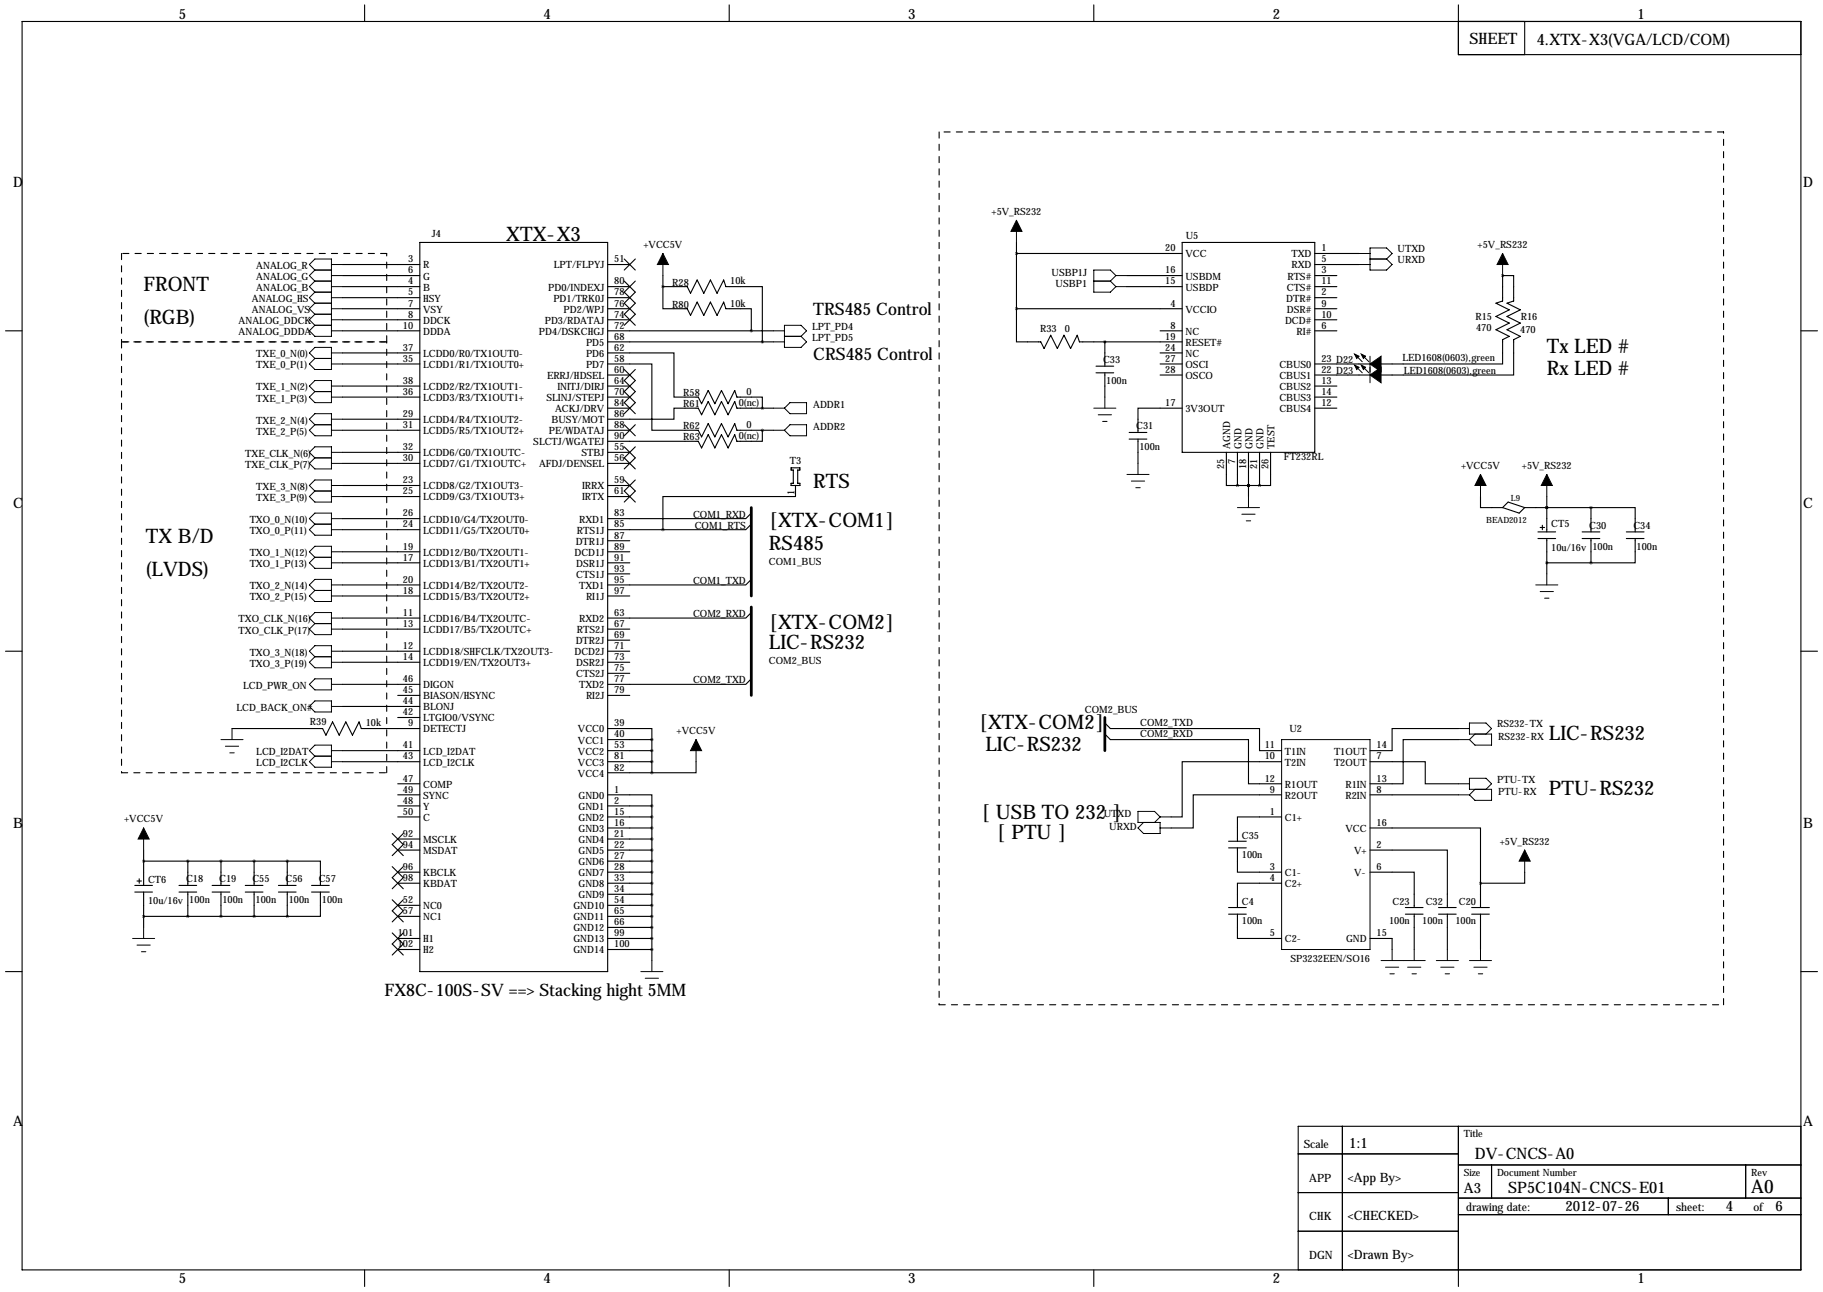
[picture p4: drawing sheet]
<svg xmlns="http://www.w3.org/2000/svg" width="419mm" height="297mm" viewBox="0 0 419 297" stroke-linecap="round" stroke-linejoin="round" font-family="sans-serif">
<path d="M215.9 30.3v200.7M396.2 30.3h-180.3M27.9 58.3v20.3M88.9 58.3h-61M27.9 78.6v99.1M27.9 78.6h61M88.9 78.6h-61M88.9 78.6v-20.3M27.9 177.7h61M88.9 177.7v-99.1M215.9 231h180.3M396.2 231v-200.7" fill="none" stroke="#000" stroke-width=".25" stroke-dasharray="1.4 1.4"/>
<g fill="none" stroke="#000" stroke-width=".25">
<path d="M5.1 4.9h408.9v287.1h-408.9zM83.8 1.1v3.8M167.6 1.1v3.8M251.5 1.1v3.8M335.3 1.1v11.5h78.7M350.5 4.9v7.7M96.5 55.7h43.2v167.7h-43.2zM143.5 59.5l2.5 2.6M146 59.5l-2.5 2.6M233.7 58.3h38.1M233.7 55.7v15.3M271.8 55.7h30.5v48.3h-30.5z"/>
<path d="M302.3 58.3h10.1M1.3 76.1h3.8M78.7 76.1h17.8M78.7 60.8h17.8M78.7 63.4h17.8M78.7 65.9h17.8M78.7 68.4h17.8M78.7 71h17.8M78.7 73.5h17.8M139.7 76.1h38.1M139.7 60.8h5.1M139.7 65.9h5.1"/>
<path d="M139.7 68.4h5.1M139.7 71h5.1M139.7 73.5h5.1M139.7 78.6h38.1M143.5 64.6l2.5 2.6-2.5 2.5 2.5 2.5-2.5 2.6M146 64.6l-2.5 2.6 2.5 2.5-2.5 2.5 2.5 2.6M152.4 65.9h5.6l.7 1.5 1.6-3 1.5 3 1.5-3 1.5 3 1.6-3 .5 1.5h8.4v12.7M152.4 65.9v5.1h5.6l.7 1.5 1.6-3 1.5 3 1.5-3 1.5 3 1.6-3 .5 1.5h5.8v5.1M152.4 63.4v2.5M233.7 71v7.6h5.6l.7 1.5 1.6-3 1.5 3 1.5-3 1.5 3 1.5-3 .6 1.5h23.6M233.7 71h38.1M254 78.6v5.6"/>
<path d="M259.1 63.4h12.7M259.1 65.9h12.7M266.7 76.1h5.1M302.3 76.1h5M302.3 60.8h10.1M302.3 63.4h5M302.3 65.9h5M302.3 68.4h5M302.3 71h5M302.3 73.5h5M345.4 63.4h.1M345.4 63.4h2.6v5.8l-1.5 .5 3 1.5-3 1.6 3 1.5-3 1.5 3 1.5-1.5 .8v8.1h-30.5"/>
<path d="M345.4 63.4v5.8l-1.5 .5 3.1 1.5-3.1 1.6 3.1 1.5-3.1 1.5 3.1 1.5-1.6 .8v5.6h-27.9M414 76.1h3.8M78.7 81.1h17.8M78.7 83.7h17.8M78.7 88.8h17.8M78.7 91.3h17.8M78.7 96.4h17.8M78.7 98.9h17.8M139.7 81.1h15.2v10.2h5.6l.8 1.5 1.5-3 1.5 3 1.6-3 1.5 3 1.5-3 .5 1.5h5.9v2.5M139.7 83.7h10.2v15.2h10.6l.8 1.5 1.5-3 1.5 3 1.6-3 1.5 3 1.5-3 .5 1.5h8.4M139.7 88.8h5.1M139.7 91.3h5.1"/>
<path d="M139.7 98.9h5.1M139.7 86.2h5.1M139.7 93.8h5.1M143.5 97.6l2.5 2.6M143.5 84.9l2.5 2.6-2.5 2.5 2.5 2.6-2.5 2.5M146 97.6l-2.5 2.6M146 84.9l-2.5 2.6 2.5 2.5-2.5 2.6 2.5 2.5M175.3 98.9v2.6h-5.9l-.5-1.6-1.5 3.1-1.5-3.1-1.6 3.1-1.5-3.1-1.5 3.1-.8-1.5h-20.8M177.8 93.8h-8.4l-.5-1.5-1.5 3.1-1.5-3.1-1.6 3.1-1.5-3.1-1.5 3.1-.8-1.6h-5.6v2.6h-15.2M252 85.7h4M252 84.2h4M254 85.7v5.6"/>
<path d="M259.6 99.4h4.1M266.7 81.1h5.1M266.7 83.7h5.1M266.7 86.2h5.1M271.8 93.8h-10.2v5.6M302.3 83.7h12.7M302.3 88.8h5M302.3 91.3h5M302.3 86.2h12.7M302.3 93.8h5M78.7 104h17.8M78.7 106.5h17.8"/>
<path d="M78.7 111.6h17.8M78.7 114.2h17.8M78.7 119.2h17.8M139.7 104h5.1M139.7 106.5h5.1M139.7 111.6h5.1M139.7 114.2h5.1M143.5 110.3l2.5 2.6-2.5 2.5M143.5 102.7l2.5 2.6-2.5 2.5M146 110.3l-2.5 2.6 2.5 2.5M146 102.7l-2.5 2.6 2.5 2.5M172.7 118l-1.3 1.2h-31.7"/>
<path d="M181.9 107.6h2v.5h-.5v3h.5v.5h-2v-.5h.5v-3h-.5zM182.9 111.6v2.6h-30.5v7.6M259.6 101h4.1M261.6 101v5.5M281.9 104v7.6h2.6M284.5 111.6h5.1M284.5 104v7.6M287 111.6h.1M287 104v10.2M289.6 104v7.6M292.1 104v7.6h-2.5M340.4 114.2v2.5h5"/>
<path d="M345.4 116.7l1.3-1.3 3.8 1.3M345.4 116.7l3.8 1.3 1.3-1.3M350.5 116.7h15.3M355.6 116.7h.1M355.6 114.2v8.1M365.8 116.7h10.1v5.6M365.8 116.7v5.6M78.7 121.8h17.8M78.7 126.9h17.8M78.7 129.4h17.8M78.7 134.5h17.8M78.7 137h17.8"/>
<path d="M139.7 121.8h12.7M139.7 126.9h5.1M139.7 129.4h5.1M139.7 137h5.1M139.7 124.3h5.1M139.7 131.9h5.1M172.7 133.2l-1.3 1.3h-31.7M172.7 120.5l-1.3 1.3h-19M353.6 122.3h4M353.6 123.8h4M354.1 121.3h1M354.6 120.8v1"/>
<path d="M355.6 129.4h10.2M355.6 123.8v8.1M363.7 122.3h4.1M363.7 123.8h4.1M365.8 123.8v5.6M373.9 122.3h4.1M373.9 123.8h4.1M375.9 123.8v5.6h-10.1M1.3 149.7h3.8M78.7 149.7h17.8M78.7 142.1h17.8M78.7 144.6h17.8"/>
<path d="M78.7 152.3h17.8M78.7 157.3h17.8M91.4 159.9h5.1M139.7 149.7h5.1M139.7 144.6h5.1M139.7 152.3h5.1M139.7 159.9h5.1M139.7 147.2h5.1M139.7 154.8h5.1M172.7 140.8l-1.3 1.3h-31.7M172.7 156.1l-1.3 1.2h-31.7M414 149.7h3.8"/>
<path d="M53.3 167.5h20.9l.7 1.5 1.6-3 1.5 3 1.5-3 1.5 3 1.5-3 .6 1.5h13.4M78.7 162.4h17.8M78.7 172.6h17.8M78.7 175.1h17.8M91.4 165h5.1M139.7 167.5h10.2v2.5M139.7 172.6h10.2M139.7 175.1h10.2M139.7 170h10.2M139.7 177.7h10.2M149.9 170v7.7M160 175.1v2.6h-10.1"/>
<path d="M254 166.2l1.3 1.3h34.3v5.1h5M254 168.8l1.3 1.2h31.7v10.2h7.6M294.6 175.1h-22.8v12.7h-2.6M315 175.1h12.7v5.1h7.6M335.3 170h-12.7v10.2h-7.6M335.3 167.5h-15.3v5.1h-5M33 198h33M33 195.4v8.2M43.2 198v5.6M50.8 198v5.6M58.4 198v5.6M66 198h7.7v5.6"/>
<path d="M66 198v5.6M90.2 191.6l2.5 2.6-2.5 2.5M90.2 199.2l2.5 2.6-2.5 2.5M91.4 180.2h5.1M91.4 182.7h5.1M91.4 185.3h5.1M91.4 187.8h5.1M91.4 192.9h5.1M91.4 195.4h5.1M92.7 191.6l-2.5 2.6 2.5 2.5M92.7 199.2l-2.5 2.6 2.5 2.5M139.7 182.7h10.2v2.6"/>
<path d="M139.7 185.3h10.2M139.7 187.8h10.2M139.7 192.9h10.2M139.7 195.4h10.2M139.7 190.4h10.2M139.7 198h10.2M149.9 185.3v35.5M282.4 193.4h4.1M282.4 194.9h4.1M284.5 194.9v5.6h10.1M294.6 182.7h-20.3v7.7h-5.1M294.6 187.8h-10.1v5.6"/>
<path d="M315 195.4h17.7v13.2M315 190.4h25.4v12.7M315 182.7h20.3M31 205.1h4.1M31 203.6h4.1M31.5 202.6h1M32 202v1.1M33 210.7h33M33 205.1v8.1M41.1 205.1h4.1M41.1 203.6h4.1M43.2 205.1v5.6"/>
<path d="M48.8 205.1h4M48.8 203.6h4M50.8 205.1v5.6M56.4 205.1h4.1M56.4 203.6h4.1M58.4 205.1v5.6M64 205.1h4.1M64 203.6h4.1M66 205.1v5.6M71.6 205.1h4.1M71.6 203.6h4.1M73.7 205.1v5.6h-7.7"/>
<path d="M90.2 214.5l2.5 2.5-2.5 2.6M90.2 206.9l2.5 2.5-2.5 2.5M91.4 200.5h5.1M91.4 203.1h5.1M91.4 208.1h5.1M91.4 210.7h5.1M91.4 215.8h5.1M91.4 218.3h5.1M92.7 214.5l-2.5 2.5 2.5 2.6M92.7 206.9l-2.5 2.5 2.5 2.5M139.7 200.5h10.2M139.7 203.1h10.2"/>
<path d="M139.7 208.1h10.2M139.7 210.7h10.2M139.7 215.8h10.2M139.7 218.3h10.2M139.7 205.6h10.2M139.7 213.2h10.2M282.4 208.6h4.1M282.4 210.2h4.1M284.5 210.2v5.6h10.1M294.6 203.1h-10.1v5.5M315 200.5h10.1v8.1M315 215.8h5v2.5"/>
<path d="M323.1 208.6h4.1M323.1 210.2h4.1M325.1 210.2v8.1M330.7 208.6h4.1M330.7 210.2h4.1M332.7 210.2v8.1M338.3 208.6h4.1M338.3 210.2h4.1M340.4 203.1v5.5M340.4 210.2v8.1M350.5 200.5v2.6h-10.1M1.3 223.4h3.8"/>
<path d="M414 223.4h3.8M308.6 258.9v33.1M335.3 258.9v36.9M414 258.9h-115.6v33.1M298.4 274.2h36.9M298.4 265.3h36.9M335.3 279.3h78.7M335.3 275.4h78.7M335.3 267.8h78.7M342.9 267.8v7.6M383.5 275.4v3.9M401.3 267.8v7.6"/>
<path d="M83.8 292v3.8M167.6 292v3.8M251.5 292v3.8M298.4 283.1h36.9"/>
</g>
<g fill="none" stroke="#000" stroke-width=".23">
<path d="M152.4 58.3v5.1M233.7 50.7v5M312.4 58.3h2.6M315 57h3.8l1.2 1.3-1.2 1.2 1.2 1.3-1.2 1.3h-3.8zM315 59.5h3.8M345.4 58.3v5.1M72.4 62.1l-1.3-1.3 1.3-1.3h3.8v17.8h-3.8l-1.3-1.2 1.3-1.3M72.4 62.1h3.8M72.4 62.1l-1.3 1.3 1.3 1.2M72.4 64.6h3.8M72.4 64.6l-1.3 1.3 1.3 1.3M72.4 67.2h3.8"/>
<path d="M72.4 67.2l-1.3 1.2 1.3 1.3M72.4 69.7h3.8M72.4 69.7l-1.3 1.3 1.3 1.2M72.4 72.2h3.8M72.4 72.2l-1.3 1.3 1.3 1.3M72.4 74.8h3.8M76.2 60.8h2.5M76.2 63.4h2.5M76.2 65.9h2.5M76.2 68.4h2.5M76.2 71h2.5M76.2 73.5h2.5"/>
<path d="M76.2 76.1h2.5M177.8 76.1h2.5M177.8 78.6h2.5M180.3 74.8h3.8l1.3 1.3-1.3 1.2 1.3 1.3-1.3 1.3h-3.8zM180.3 77.3h3.8M251.5 64.6h3.8M255.3 64.6l1.2 1.3M256.5 63.4l-1.2-1.3h-3.8v5.1h3.8l1.2-1.3M256.5 63.4h2.6M256.5 65.9h2.6M256.5 63.4l-1.2 1.2M312.4 60.8h2.6"/>
<path d="M71.1 81.1l1.3-1.2h3.8v5h-3.8l-1.3-1.2 1.3-1.3zM71.1 88.8l1.3-1.3h3.8v5.1h-3.8l-1.3-1.3 1.3-1.3zM72.4 95.1h3.8v5.1h-3.8l-1.3-1.3 1.3-1.3-1.3-1.2zM72.4 82.4h3.8M72.4 90h3.8M72.4 97.6h3.8M76.2 81.1h2.5M76.2 83.7h2.5M76.2 88.8h2.5M76.2 91.3h2.5M76.2 96.4h2.5M76.2 98.9h2.5"/>
<path d="M177.8 98.9h2.5M177.8 93.8h2.5M180.3 93.8l1.3-1.2h3.8v2.5h-3.8zM181.6 97.6h3.8v2.6h-3.8l-1.3-1.3zM251.5 93.8h5M252.5 95.4h3M253.5 96.9h1M254 91.3v2.5M311.7 81.6l1.5 1.6M311.7 84.2l1.5 1.5M313.2 81.6l1.5 1.6M313.2 84.2l1.5 1.5"/>
<path d="M315 81.9v6.1M71.1 104l1.3-1.3h3.8v5.1h-3.8l-1.3-1.3 1.3-1.2zM72.4 110.3h3.8v5.1h-3.8l-1.3-1.2 1.3-1.3-1.3-1.3zM72.4 118h3.8v5h-3.8l-1.3-1.2 1.3-1.3-1.3-1.3zM72.4 105.3h3.8M72.4 112.9h3.8M76.2 104h2.5M76.2 106.5h2.5M76.2 111.6h2.5M76.2 114.2h2.5M76.2 119.2h2.5M259.1 109.1h5.1"/>
<path d="M260.1 110.6h3M261.1 112.1h1M261.6 106.5v2.6M284.5 116.7h5.1M285.5 118.2h3M286.5 119.7h1M287 114.2v2.5M340.4 109.1v5.1M355.6 109.1v5.1M72.4 125.6h3.8v5.1h-3.8l-1.3-1.3 1.3-1.3-1.3-1.2zM72.4 133.2h3.8v5.1h-3.8l-1.3-1.3 1.3-1.3-1.3-1.2zM72.4 120.5h3.8"/>
<path d="M72.4 128.1h3.8M72.4 135.7h3.8M76.2 121.8h2.5M76.2 126.9h2.5M76.2 129.4h2.5M76.2 134.5h2.5M76.2 137h2.5M353.1 134.5h5M354.1 136h3M355.1 137.5h1M355.6 131.9v2.6M71.1 142.1l1.3-1.3h3.8v5.1h-3.8l-1.3-1.3 1.3-1.2z"/>
<path d="M72.4 148.4h3.8v5.1h-3.8l-1.3-1.2 1.3-1.3-1.3-1.3zM72.4 156.1h3.8v2.5h-3.8l-1.3-1.3zM72.4 143.4h3.8M72.4 151h3.8M76.2 157.3h2.5M76.2 142.1h2.5M76.2 144.6h2.5M76.2 149.7h2.5M76.2 152.3h2.5M50.8 170h5.1M51.8 171.6h3.1M52.8 173.1h1"/>
<path d="M53.3 167.5v2.5M72.4 161.1h3.8v2.6h-3.8l-1.3-1.3zM72.4 171.3h3.8v5.1h-3.8l-1.3-1.3 1.3-1.3-1.3-1.2zM72.4 173.8h3.8M76.2 162.4h2.5M76.2 172.6h2.5M76.2 175.1h2.5M160 170v5.1M294.6 170h20.4v48.3h-20.4zM335.3 170h2.5M335.3 167.5h2.5M339.1 168.8l-1.3 1.2"/>
<path d="M341.6 168.8l1.3-1.3-1.3-1.3h-3.8v2.6h5.1v2.5h-3.8l-1.3-1.3M33 190.4v5M266.7 187.8h2.5M266.7 187.8l-1.3 1.3M266.7 187.8l-1.3-1.3h-3.8v2.6h5.1v2.5h-3.8l-1.3-1.2 1.3-1.3M266.7 190.4h2.5M335.3 180.2h2.5M335.3 182.7h2.5M339.1 181.5l-1.3 1.2M341.6 181.5l1.3-1.3-1.3-1.3h-3.8v2.6h5.1v2.5h-3.8l-1.3-1.3M350.5 195.4v5.1M30.5 215.8h5.1"/>
<path d="M31.5 217.3h3M32.5 218.8h1M33 213.2v2.6M320 218.3v2.5M325.1 218.3v2.5M332.7 218.3v2.5M340.4 218.3v2.5M147.3 223.4h5.1M148.3 224.9h3.1M149.4 226.4h1M149.9 220.8v2.6M317.5 220.8h10.2"/>
<path d="M318.5 222.4h3.1M319.5 223.9h1M323.6 222.4h3M324.6 223.9h1M330.2 220.8h5.1M331.2 222.4h3.1M332.2 223.9h1M337.8 220.8h5.1M338.8 222.4h3.1M339.9 223.9h1"/>
</g>
<g fill="#000" stroke="#000" stroke-width=".23">
<path d="M152.4 58.3l1.3 2.5h-2.6zM233.7 50.7l1.2 2.5h-2.5zM345.4 58.3l1.3 2.5h-2.5zM311.4 81.4l1 .5-.5 .5zM311.4 83.9l1 .5-.5 .5zM312.9 81.4l1 .5-.5 .5zM312.9 83.9l1 .5-.5 .5zM315 83.7l2.5-1.8v3.6zM315 86.2l2.5-1.8v3.6zM340.4 109.1l1.2 2.5h-2.5zM355.6 109.1l1.3 2.5h-2.6zM160 170l1.3 2.6h-2.6z"/>
<path d="M33 190.4l1.3 2.5h-2.6zM350.5 195.4l1.3 2.6h-2.6z"/>
</g>
<path d="M149.8 218.3a.05 .05 0 0 0 .1 0 .05 .05 0 0 0-.1 0zM149.8 215.8a.05 .05 0 0 0 .1 0 .05 .05 0 0 0-.1 0zM149.8 213.2a.05 .05 0 0 0 .1 0 .05 .05 0 0 0-.1 0zM149.8 210.7a.05 .05 0 0 0 .1 0 .05 .05 0 0 0-.1 0zM149.8 208.1a.05 .05 0 0 0 .1 0 .05 .05 0 0 0-.1 0zM149.8 205.6a.05 .05 0 0 0 .1 0 .05 .05 0 0 0-.1 0zM149.8 203.1a.05 .05 0 0 0 .1 0 .05 .05 0 0 0-.1 0zM149.8 200.5a.05 .05 0 0 0 .1 0 .05 .05 0 0 0-.1 0zM149.8 198a.05 .05 0 0 0 .1 0 .05 .05 0 0 0-.1 0zM149.8 195.4a.05 .05 0 0 0 .1 0 .05 .05 0 0 0-.1 0zM149.8 192.9a.05 .05 0 0 0 .1 0 .05 .05 0 0 0-.1 0zM149.8 190.4a.05 .05 0 0 0 .1 0 .05 .05 0 0 0-.1 0zM149.8 187.8a.05 .05 0 0 0 .1 0 .05 .05 0 0 0-.1 0zM149.8 185.3a.05 .05 0 0 0 .1 0 .05 .05 0 0 0-.1 0zM149.8 175.1a.05 .05 0 0 0 .1 0 .05 .05 0 0 0-.1 0zM149.8 172.6a.05 .05 0 0 0 .1 0 .05 .05 0 0 0-.1 0zM149.8 170a.05 .05 0 0 0 .1 0 .05 .05 0 0 0-.1 0zM149.8 177.7a.05 .05 0 0 0 .1 0 .05 .05 0 0 0-.1 0zM66 198a.05 .05 0 0 0 .1 0 .05 .05 0 0 0-.1 0zM66 210.7a.05 .05 0 0 0 .1 0 .05 .05 0 0 0-.1 0zM365.7 116.7a.05 .05 0 0 0 .1 0 .05 .05 0 0 0-.1 0zM365.7 129.4a.05 .05 0 0 0 .1 0 .05 .05 0 0 0-.1 0zM340.3 203.1a.05 .05 0 0 0 .1 0 .05 .05 0 0 0-.1 0zM175.2 93.8a.05 .05 0 0 0 .1 0 .05 .05 0 0 0-.1 0zM175.2 98.9a.05 .05 0 0 0 .1 0 .05 .05 0 0 0-.1 0zM289.5 111.6a.05 .05 0 0 0 .1 0 .05 .05 0 0 0-.1 0zM345.4 63.4a.05 .05 0 0 0 .1 0 .05 .05 0 0 0-.1 0zM175.2 78.6a.05 .05 0 0 0 .1 0 .05 .05 0 0 0-.1 0z" fill="#000" stroke="#000" stroke-width=".63"/>
<path d="M172.7 116.7v20.3M172.7 139.6v20.3M254 165v7.6" fill="none" stroke="#000" stroke-width=".63"/>
<g font-size="4.6">
<text x="116.4" y="55.3">XTX-X3</text>
<text x="33" y="66.9">FRONT</text>
<text x="33" y="74.5">(RGB)</text>
<text x="355.6" y="81.1">Tx LED #</text>
<text x="355.6" y="86.2">Rx LED #</text>
<text x="186.9" y="112.1">RTS</text>
<text x="33.5" y="124.8">TX B/D</text>
<text x="176.8" y="121.3">[XTX-COM1]</text>
<text x="176.8" y="126.4">RS485</text>
<text x="33.5" y="132.4">(LVDS)</text>
<text x="176.8" y="149.2">LIC-RS232</text>
<text x="176.8" y="144.6">[XTX-COM2]</text>
<text x="225" y="167.5">[XTX-COM2]</text>
<text x="226.6" y="172.6">LIC-RS232</text>
<text x="356.1" y="170">LIC-RS232</text>
<text x="356.1" y="182.7">PTU-RS232</text>
<text x="225.6" y="188.3">[ USB TO 232 ]</text>
<text x="229.1" y="192.9">[ PTU ]</text>
</g>
<text font-size="4.3" x="402.6" y="274.2">A0</text>
<g font-size="4">
<text x="186.9" y="72.5">TRS485 Control</text>
<text x="186.9" y="82.7">CRS485 Control</text>
<text x="88.4" y="229">FX8C-100S-SV ==&gt; Stacking hight 5MM</text>
</g>
<g font-size="3.6">
<text x="337.8" y="10">SHEET</text>
<text x="353.3" y="10.3">4.XTX-X3(VGA/LCD/COM)</text>
<text x="339.1" y="266.6">DV-CNCS-A0</text>
<text x="346.7" y="274.2">SP5C104N-CNCS-E01</text>
</g>
<g font-size="3.3">
<text x="41.1" y="4.4">5</text>
<text x="125" y="4.4">4</text>
<text x="208.8" y="4.4">3</text>
<text x="292.6" y="4.4">2</text>
<text x="376.4" y="4.4">1</text>
<text x="3" y="43">D</text>
<text x="414.5" y="43">D</text>
<text x="3" y="116.7">C</text>
<text x="414.5" y="116.7">C</text>
<text x="3" y="190.4">B</text>
<text x="414.5" y="190.4">B</text>
<text x="3" y="258.9">A</text>
<text x="414.5" y="258.9">A</text>
<text x="310.1" y="264">1:1</text>
<text x="336.5" y="274.2">A3</text>
<text x="359.9" y="278.5">2012-07-26</text>
<text x="396.7" y="278.5">4</text>
<text x="408.2" y="278.5">6</text>
<text x="41.1" y="295">5</text>
<text x="125" y="295">4</text>
<text x="208.8" y="295">3</text>
<text x="292.6" y="295">2</text>
<text x="376.4" y="295">1</text>
</g>
<g font-size="3">
<text x="309.9" y="271.6">&lt;App By&gt;</text>
<text x="309.9" y="280.5">&lt;CHECKED&gt;</text>
<text x="309.9" y="289.4">&lt;Drawn By&gt;</text>
</g>
<g font-size="2.6">
<text x="299.7" y="264">Scale</text>
<text x="301" y="271.6">APP</text>
<text x="301" y="280.5">CHK</text>
<text x="337.1" y="278.5">drawing date:</text>
<text x="385.3" y="278.5">sheet:</text>
<text x="403.1" y="278.5">of</text>
<text x="301" y="289.4">DGN</text>
</g>
<g font-size="2.3">
<text x="227.9" y="49.4">+5V_RS232</text>
<text x="99.3" y="54.5">J4</text>
<text x="147.9" y="57">+VCC5V</text>
<text x="267.9" y="57.8">20</text>
<text x="272.5" y="59.2">VCC</text>
<text x="272.6" y="55">U5</text>
<text x="296.9" y="59.2">TXD</text>
<text x="303.8" y="57.8">1</text>
<text x="321.3" y="58">UTXD</text>
<text x="339.7" y="57">+5V_RS232</text>
<text x="58.9" y="61.8">ANALOG_R</text>
<text x="58.9" y="64.4">ANALOG_G</text>
<text x="93.8" y="60.3">3</text>
<text x="93.8" y="62.9">6</text>
<text x="93.8" y="65.4">4</text>
<text x="97.3" y="61.7">R</text>
<text x="97.3" y="64.3">G</text>
<text x="127.3" y="61.7">LPT/FLPYJ</text>
<text x="141.2" y="60.3">51</text>
<text x="141.2" y="65.4">80</text>
<text x="154.6" y="65.7">R28</text>
<text x="167.9" y="65.4">10k</text>
<text x="241.8" y="63.4">USBP1J</text>
<text x="242.7" y="65.9">USBP1</text>
<text x="267.9" y="65.4">15</text>
<text x="267.9" y="62.9">16</text>
<text x="272.5" y="64.3">USBDM</text>
<text x="296" y="64.3">RTS#</text>
<text x="296.9" y="61.7">RXD</text>
<text x="303.8" y="62.9">3</text>
<text x="303.8" y="60.3">5</text>
<text x="303.8" y="65.4">11</text>
<text x="321.3" y="60.6">URXD</text>
<text x="57.9" y="69.5">ANALOG_HS</text>
<text x="57.9" y="72">ANALOG_VS</text>
<text x="58.9" y="66.9">ANALOG_B</text>
<text x="93.8" y="67.9">5</text>
<text x="93.8" y="70.5">7</text>
<text x="97.3" y="66.8">B</text>
<text x="97.3" y="69.3">HSY</text>
<text x="97.3" y="71.9">VSY</text>
<text x="126" y="66.8">PD0/INDEXJ</text>
<text x="127.2" y="69.3">PD1/TRK0J</text>
<text x="129.6" y="71.9">PD2/WPJ</text>
<text x="141.2" y="67.9">78</text>
<text x="141.2" y="70.5">76</text>
<text x="154.6" y="70.8">R80</text>
<text x="167.9" y="70.5">10k</text>
<text x="269.1" y="70.5">4</text>
<text x="272.5" y="71.9">VCCIO</text>
<text x="272.5" y="66.8">USBDP</text>
<text x="295.7" y="69.3">DTR#</text>
<text x="295.8" y="71.9">DSR#</text>
<text x="295.8" y="66.8">CTS#</text>
<text x="303.8" y="67.9">2</text>
<text x="303.8" y="70.5">9</text>
<text x="54.9" y="74.5">ANALOG_DDCK</text>
<text x="54.9" y="77.1">ANALOG_DDDA</text>
<text x="92.6" y="75.6">10</text>
<text x="93.8" y="73">8</text>
<text x="97.3" y="74.4">DDCK</text>
<text x="97.3" y="77">DDDA</text>
<text x="123.9" y="77">PD4/DSKCHGJ</text>
<text x="125.2" y="74.4">PD3/RDATAJ</text>
<text x="141.2" y="73">74</text>
<text x="141.2" y="75.6">72</text>
<text x="186.7" y="75.8">LPT_PD4</text>
<text x="239.1" y="76.3">R33</text>
<text x="244.8" y="76.3">0</text>
<text x="269.1" y="75.6">8</text>
<text x="272.5" y="77">NC</text>
<text x="295.4" y="74.4">DCD#</text>
<text x="298.1" y="77">RI#</text>
<text x="303.8" y="75.6">6</text>
<text x="303.8" y="73">10</text>
<text x="339.2" y="73.6">R15</text>
<text x="339.3" y="76.1">470</text>
<text x="349.5" y="76.6">470</text>
<text x="349.6" y="73.6">R16</text>
<text x="58.9" y="82.2">TXE_0_N(0)</text>
<text x="92.6" y="80.6">37</text>
<text x="92.6" y="83.2">35</text>
<text x="97.3" y="82">LCDD0/R0/TX1OUT0-</text>
<text x="134.7" y="79.5">PD5</text>
<text x="134.7" y="82">PD6</text>
<text x="141.2" y="78.1">68</text>
<text x="141.2" y="80.6">62</text>
<text x="141.2" y="83.2">58</text>
<text x="186.7" y="78.3">LPT_PD5</text>
<text x="253.6" y="83.5">C33</text>
<text x="267.9" y="78.1">19</text>
<text x="267.9" y="80.6">24</text>
<text x="267.9" y="83.2">27</text>
<text x="272.5" y="79.5">RESET#</text>
<text x="272.5" y="82">NC</text>
<text x="303.8" y="83.2">23 D22</text>
<text x="322.4" y="82.9">LED1608(0603),green</text>
<text x="58.9" y="84.7">TXE_0_P(1)</text>
<text x="58.9" y="89.8">TXE_1_N(2)</text>
<text x="92.6" y="88.3">38</text>
<text x="97.3" y="84.6">LCDD1/R1/TX1OUT0+</text>
<text x="97.3" y="89.7">LCDD2/R2/TX1OUT1-</text>
<text x="125.8" y="87.1">ERRJ/HDSEL</text>
<text x="128.1" y="89.7">INITJ/DIRJ</text>
<text x="134.7" y="84.6">PD7</text>
<text x="141.2" y="85.7">60</text>
<text x="141.2" y="88.3">64</text>
<text x="254.3" y="88.3">100n</text>
<text x="267.9" y="85.7">28</text>
<text x="272.5" y="84.6">OSCI</text>
<text x="272.5" y="87.1">OSCO</text>
<text x="294.1" y="89.7">CBUS2</text>
<text x="294.1" y="87.1">CBUS1</text>
<text x="294.1" y="84.6">CBUS0</text>
<text x="303.8" y="88.3">13</text>
<text x="303.8" y="85.7">22 D23</text>
<text x="322.7" y="86">LED1608(0603),green</text>
<text x="58.9" y="92.3">TXE_1_P(3)</text>
<text x="92.6" y="90.8">36</text>
<text x="92.6" y="95.9">29</text>
<text x="97.3" y="92.2">LCDD3/R3/TX1OUT1+</text>
<text x="125.6" y="92.2">SLINJ/STEPJ</text>
<text x="127.6" y="94.7">ACKJ/DRV</text>
<text x="141.2" y="90.8">70</text>
<text x="141.2" y="93.3">84</text>
<text x="141.2" y="95.9">86</text>
<text x="157.1" y="91.1">R58</text>
<text x="157.1" y="93.6">R61</text>
<text x="169.8" y="93.3">0(nc)</text>
<text x="171.6" y="90.8">0</text>
<text x="186.9" y="93.8">ADDR1</text>
<text x="267.9" y="93.3">17</text>
<text x="272.5" y="94.7">3V3OUT</text>
<text x="294.1" y="94.7">CBUS4</text>
<text x="294.1" y="92.2">CBUS3</text>
<text x="303.8" y="93.3">12</text>
<text x="303.8" y="90.8">14</text>
<text x="58.9" y="97.4">TXE_2_N(4)</text>
<text x="58.9" y="99.9">TXE_2_P(5)</text>
<text x="92.6" y="98.4">31</text>
<text x="97.3" y="97.3">LCDD4/R4/TX1OUT2-</text>
<text x="97.3" y="99.8">LCDD5/R5/TX1OUT2+</text>
<text x="126.2" y="99.8">PE/WDATAJ</text>
<text x="126.8" y="97.3">BUSY/MOT</text>
<text x="141.2" y="98.4">88</text>
<text x="141.2" y="101">90</text>
<text x="157.1" y="98.7">R62</text>
<text x="157.1" y="101.2">R63</text>
<text x="169.8" y="101">0(nc)</text>
<text x="171.6" y="98.4">0</text>
<text x="186.9" y="98.9">ADDR2</text>
<text x="261.2" y="98.7">C31</text>
<text x="56.4" y="105">TXE_CLK_N(6)</text>
<text x="56.4" y="107.6">TXE_CLK_P(7)</text>
<text x="92.6" y="103.5">32</text>
<text x="92.6" y="106">30</text>
<text x="97.3" y="104.9">LCDD6/G0/TX1OUTC-</text>
<text x="97.3" y="107.4">LCDD7/G1/TX1OUTC+</text>
<text x="122.6" y="102.4">SLCTJ/WGATEJ</text>
<text x="123.9" y="107.4">AFDJ/DENSEL</text>
<text x="133.7" y="104.9">STBJ</text>
<text x="141.2" y="103.5">55</text>
<text x="141.2" y="106">56</text>
<text x="181.6" y="106.6">T3</text>
<text x="262" y="103.5">100n</text>
<text x="281.4" y="107.9" transform="rotate(-90 281.4 107.9)">25</text>
<text x="282.8" y="103.2" transform="rotate(-90 282.8 103.2)">AGND</text>
<text x="284" y="106.7" transform="rotate(-90 284 106.7)">7</text>
<text x="285.4" y="103.2" transform="rotate(-90 285.4 103.2)">GND</text>
<text x="286.5" y="107.9" transform="rotate(-90 286.5 107.9)">18</text>
<text x="287.9" y="103.2" transform="rotate(-90 287.9 103.2)">GND</text>
<text x="289.1" y="107.9" transform="rotate(-90 289.1 107.9)">21</text>
<text x="290.5" y="103.2" transform="rotate(-90 290.5 103.2)">GND</text>
<text x="291.6" y="107.9" transform="rotate(-90 291.6 107.9)">26</text>
<text x="293" y="103.2" transform="rotate(-90 293 103.2)">TEST</text>
<text x="295.2" y="105.8">FT232RL</text>
<text x="335.9" y="107.8">+VCC5V</text>
<text x="349.9" y="107.8">+5V_RS232</text>
<text x="58.9" y="112.6">TXE_3_N(8)</text>
<text x="92.6" y="111.1">23</text>
<text x="92.6" y="113.7">25</text>
<text x="97.3" y="112.5">LCDD8/G2/TX1OUT3-</text>
<text x="133.8" y="112.5">IRRX</text>
<text x="141.2" y="111.1">59</text>
<text x="141.2" y="113.7">61</text>
<text x="182.6" y="113.8" transform="rotate(-90 182.6 113.8)">1</text>
<text x="58.9" y="115.2">TXE_3_P(9)</text>
<text x="92.6" y="118.7">26</text>
<text x="97.3" y="115.1">LCDD9/G3/TX1OUT3+</text>
<text x="133.8" y="115.1">IRTX</text>
<text x="141.2" y="118.7">83</text>
<text x="159.3" y="119">COM1_RXD</text>
<text x="57.4" y="120.3">TXO_0_N(10)</text>
<text x="57.4" y="122.8">TXO_0_P(11)</text>
<text x="92.6" y="121.3">24</text>
<text x="97.3" y="120.1">LCDD10/G4/TX2OUT0-</text>
<text x="97.3" y="122.7">LCDD11/G5/TX2OUT0+</text>
<text x="132.3" y="125.2">DTR1J</text>
<text x="132.6" y="122.7">RTS1J</text>
<text x="133.1" y="120.1">RXD1</text>
<text x="141.2" y="121.3">85</text>
<text x="141.2" y="123.8">87</text>
<text x="159.7" y="121.5">COM1_RTS</text>
<text x="356.6" y="121.3">CT5</text>
<text x="365.4" y="121.6">C30</text>
<text x="375.5" y="121.6">C34</text>
<text x="57.4" y="127.9">TXO_1_N(12)</text>
<text x="57.4" y="130.4">TXO_1_P(13)</text>
<text x="92.6" y="126.4">19</text>
<text x="92.6" y="128.9">17</text>
<text x="97.3" y="127.8">LCDD12/B0/TX2OUT1-</text>
<text x="97.3" y="130.3">LCDD13/B1/TX2OUT1+</text>
<text x="132.1" y="127.8">DCD1J</text>
<text x="132.5" y="130.3">DSR1J</text>
<text x="141.2" y="126.4">89</text>
<text x="141.2" y="128.9">91</text>
<text x="141.2" y="131.4">93</text>
<text x="176.8" y="129.9">COM1_BUS</text>
<text x="356.6" y="126.6">10u/16v</text>
<text x="366.1" y="126.4">100n</text>
<text x="376.3" y="126.4">100n</text>
<text x="57.4" y="135.5">TXO_2_N(14)</text>
<text x="92.6" y="134">20</text>
<text x="92.6" y="136.5">18</text>
<text x="97.3" y="135.4">LCDD14/B2/TX2OUT2-</text>
<text x="97.3" y="137.9">LCDD15/B3/TX2OUT2+</text>
<text x="132.5" y="132.8">CTS1J</text>
<text x="133.1" y="135.4">TXD1</text>
<text x="134.7" y="137.9">RI1J</text>
<text x="141.2" y="134">95</text>
<text x="141.2" y="136.5">97</text>
<text x="159.3" y="134.2">COM1_TXD</text>
<text x="54.9" y="143.1">TXO_CLK_N(16)</text>
<text x="57.4" y="138">TXO_2_P(15)</text>
<text x="92.6" y="141.6">11</text>
<text x="97.3" y="143">LCDD16/B4/TX2OUTC-</text>
<text x="133.1" y="143">RXD2</text>
<text x="141.2" y="141.6">63</text>
<text x="159.3" y="141.8">COM2_RXD</text>
<text x="54.9" y="145.7">TXO_CLK_P(17)</text>
<text x="92.6" y="144.1">13</text>
<text x="92.6" y="149.2">12</text>
<text x="97.3" y="145.5">LCDD17/B5/TX2OUTC+</text>
<text x="132.3" y="148.1">DTR2J</text>
<text x="132.6" y="145.5">RTS2J</text>
<text x="141.2" y="144.1">67</text>
<text x="141.2" y="146.7">69</text>
<text x="141.2" y="149.2">71</text>
<text x="57.4" y="150.7">TXO_3_N(18)</text>
<text x="57.4" y="153.3">TXO_3_P(19)</text>
<text x="92.6" y="151.8">14</text>
<text x="97.3" y="150.6">LCDD18/SHFCLK/TX2OUT3-</text>
<text x="97.3" y="153.2">LCDD19/EN/TX2OUT3+</text>
<text x="132.1" y="150.6">DCD2J</text>
<text x="132.5" y="153.2">DSR2J</text>
<text x="132.5" y="155.7">CTS2J</text>
<text x="141.2" y="151.8">73</text>
<text x="141.2" y="154.3">75</text>
<text x="176.8" y="152.8">COM2_BUS</text>
<text x="55.9" y="158.4">LCD_PWR_ON</text>
<text x="92.6" y="156.8">46</text>
<text x="92.6" y="159.4">45</text>
<text x="92.6" y="161.9">44</text>
<text x="97.3" y="158.2">DIGON</text>
<text x="97.3" y="160.8">BIASON/HSYNC</text>
<text x="133.1" y="158.2">TXD2</text>
<text x="134.7" y="160.8">RI2J</text>
<text x="141.2" y="156.8">77</text>
<text x="141.2" y="159.4">79</text>
<text x="159.3" y="157.1">COM2_TXD</text>
<text x="54.4" y="163.4">LCD_BACK_ON#</text>
<text x="71.2" y="166.8">R39</text>
<text x="84.1" y="167">10k</text>
<text x="92.6" y="164.5">42</text>
<text x="93.8" y="167">9</text>
<text x="97.3" y="163.3">BLONJ</text>
<text x="97.3" y="165.9">LTGIO0/VSYNC</text>
<text x="141.2" y="167">39</text>
<text x="249.4" y="163.9">COM2_BUS</text>
<text x="262.1" y="167">COM2_TXD</text>
<text x="344.2" y="167.2">RS232-TX</text>
<text x="58.9" y="173.6">LCD_I2DAT</text>
<text x="92.6" y="172.1">41</text>
<text x="97.3" y="168.4">DETECTJ</text>
<text x="97.3" y="173.5">LCD_I2DAT</text>
<text x="132.9" y="168.4">VCC0</text>
<text x="132.9" y="170.9">VCC1</text>
<text x="132.9" y="173.5">VCC2</text>
<text x="141.2" y="169.5">40</text>
<text x="141.2" y="172.1">53</text>
<text x="155.5" y="168.8">+VCC5V</text>
<text x="262.1" y="169.5">COM2_RXD</text>
<text x="290.7" y="172.1">11</text>
<text x="295.4" y="173.5">T1IN</text>
<text x="296.4" y="168.3">U2</text>
<text x="306.7" y="173.5">T1OUT</text>
<text x="316.5" y="172.1">14</text>
<text x="344.4" y="170">RS232-RX</text>
<text x="58.9" y="176.1">LCD_I2CLK</text>
<text x="92.6" y="174.6">43</text>
<text x="92.6" y="179.7">47</text>
<text x="97.3" y="176">LCD_I2CLK</text>
<text x="132.9" y="176">VCC3</text>
<text x="132.9" y="178.6">VCC4</text>
<text x="141.2" y="174.6">81</text>
<text x="141.2" y="177.2">82</text>
<text x="290.7" y="174.6">10</text>
<text x="290.7" y="179.7">12</text>
<text x="295.4" y="176">T2IN</text>
<text x="306.7" y="176">T2OUT</text>
<text x="316.5" y="174.6">7</text>
<text x="316.5" y="179.7">13</text>
<text x="344.2" y="179.9">PTU-TX</text>
<text x="92.6" y="182.2">49</text>
<text x="92.6" y="184.8">48</text>
<text x="97.3" y="181.1">COMP</text>
<text x="97.3" y="183.6">SYNC</text>
<text x="133" y="183.6">GND0</text>
<text x="141.2" y="182.2">1</text>
<text x="141.2" y="184.8">2</text>
<text x="291.9" y="182.2">9</text>
<text x="295.4" y="183.6">R2OUT</text>
<text x="295.4" y="181.1">R1OUT</text>
<text x="309.3" y="183.6">R2IN</text>
<text x="309.3" y="181.1">R1IN</text>
<text x="316.5" y="182.2">8</text>
<text x="344.4" y="182.7">PTU-RX</text>
<text x="28.5" y="189.1">+VCC5V</text>
<text x="92.6" y="187.3">50</text>
<text x="97.3" y="186.2">Y</text>
<text x="97.3" y="188.7">C</text>
<text x="133" y="186.2">GND1</text>
<text x="133" y="188.7">GND2</text>
<text x="133" y="191.3">GND3</text>
<text x="141.2" y="187.3">15</text>
<text x="141.2" y="189.9">16</text>
<text x="253.8" y="187.8">UTXD</text>
<text x="255" y="190.9">URXD</text>
<text x="291.9" y="187.3">1</text>
<text x="295.4" y="188.7">C1+</text>
<text x="309.3" y="191.3">VCC</text>
<text x="316.5" y="189.9">16</text>
<text x="92.6" y="192.4">92</text>
<text x="92.6" y="194.9">94</text>
<text x="97.3" y="193.8">MSCLK</text>
<text x="97.3" y="196.3">MSDAT</text>
<text x="133" y="193.8">GND4</text>
<text x="133" y="196.3">GND5</text>
<text x="141.2" y="192.4">21</text>
<text x="141.2" y="194.9">22</text>
<text x="141.2" y="197.5">27</text>
<text x="285.5" y="192.9">C35</text>
<text x="285.5" y="197.2">100n</text>
<text x="311.3" y="196.3">V+</text>
<text x="316.5" y="194.9">2</text>
<text x="344.8" y="194.2">+5V_RS232</text>
<text x="34" y="203.1">CT6</text>
<text x="42.8" y="202.8">C18</text>
<text x="50.4" y="202.8">C19</text>
<text x="58" y="202.8">C55</text>
<text x="65.6" y="202.8">C56</text>
<text x="73.3" y="202.8">C57</text>
<text x="92.6" y="200">96</text>
<text x="92.6" y="202.6">98</text>
<text x="97.3" y="201.4">KBCLK</text>
<text x="97.3" y="204">KBDAT</text>
<text x="133" y="198.9">GND6</text>
<text x="133" y="201.4">GND7</text>
<text x="133" y="204">GND8</text>
<text x="141.2" y="200">28</text>
<text x="141.2" y="202.6">33</text>
<text x="291.9" y="200">3</text>
<text x="291.9" y="202.6">4</text>
<text x="295.4" y="201.4">C1-</text>
<text x="295.4" y="204">C2+</text>
<text x="311.3" y="201.4">V-</text>
<text x="316.5" y="200">6</text>
<text x="34" y="207.9">10u/16v</text>
<text x="43.5" y="207.6">100n</text>
<text x="51.1" y="207.6">100n</text>
<text x="58.8" y="207.6">100n</text>
<text x="66.4" y="207.6">100n</text>
<text x="74" y="207.6">100n</text>
<text x="92.6" y="207.6">52</text>
<text x="97.3" y="209">NC0</text>
<text x="131.8" y="209">GND10</text>
<text x="133" y="206.5">GND9</text>
<text x="141.2" y="205.1">34</text>
<text x="141.2" y="207.6">54</text>
<text x="285.5" y="208.1">C4</text>
<text x="320.1" y="208.1">C23</text>
<text x="327.8" y="208.1">C32</text>
<text x="335.4" y="208.1">C20</text>
<text x="91.4" y="215.3">101</text>
<text x="92.6" y="210.2">57</text>
<text x="97.3" y="211.6">NC1</text>
<text x="131.8" y="211.6">GND11</text>
<text x="131.8" y="214.1">GND12</text>
<text x="141.2" y="210.2">65</text>
<text x="141.2" y="212.7">66</text>
<text x="141.2" y="215.3">99</text>
<text x="285.5" y="212.5">100n</text>
<text x="291.9" y="215.3">5</text>
<text x="316.5" y="215.3">15</text>
<text x="319.4" y="212.5">100n</text>
<text x="327" y="212.5">100n</text>
<text x="334.6" y="212.5">100n</text>
<text x="91.4" y="217.8">102</text>
<text x="97.3" y="216.7">H1</text>
<text x="97.3" y="219.2">H2</text>
<text x="131.8" y="216.7">GND13</text>
<text x="131.8" y="219.2">GND14</text>
<text x="141.2" y="217.8">100</text>
<text x="295.4" y="216.7">C2-</text>
<text x="296.7" y="221.1">SP3232EEN/SO16</text>
<text x="309.5" y="216.7">GND</text>
<text x="336.5" y="261.5">Title</text>
<text x="336.5" y="270.4">Size</text>
<text x="344.2" y="270.4">Document Number</text>
<text x="402.6" y="270.4">Rev</text>
</g>
<g font-size="2">
<text x="347.4" y="115.2">L9</text>
<text x="341.7" y="120.3">BEAD2012</text>
</g>
</svg>
